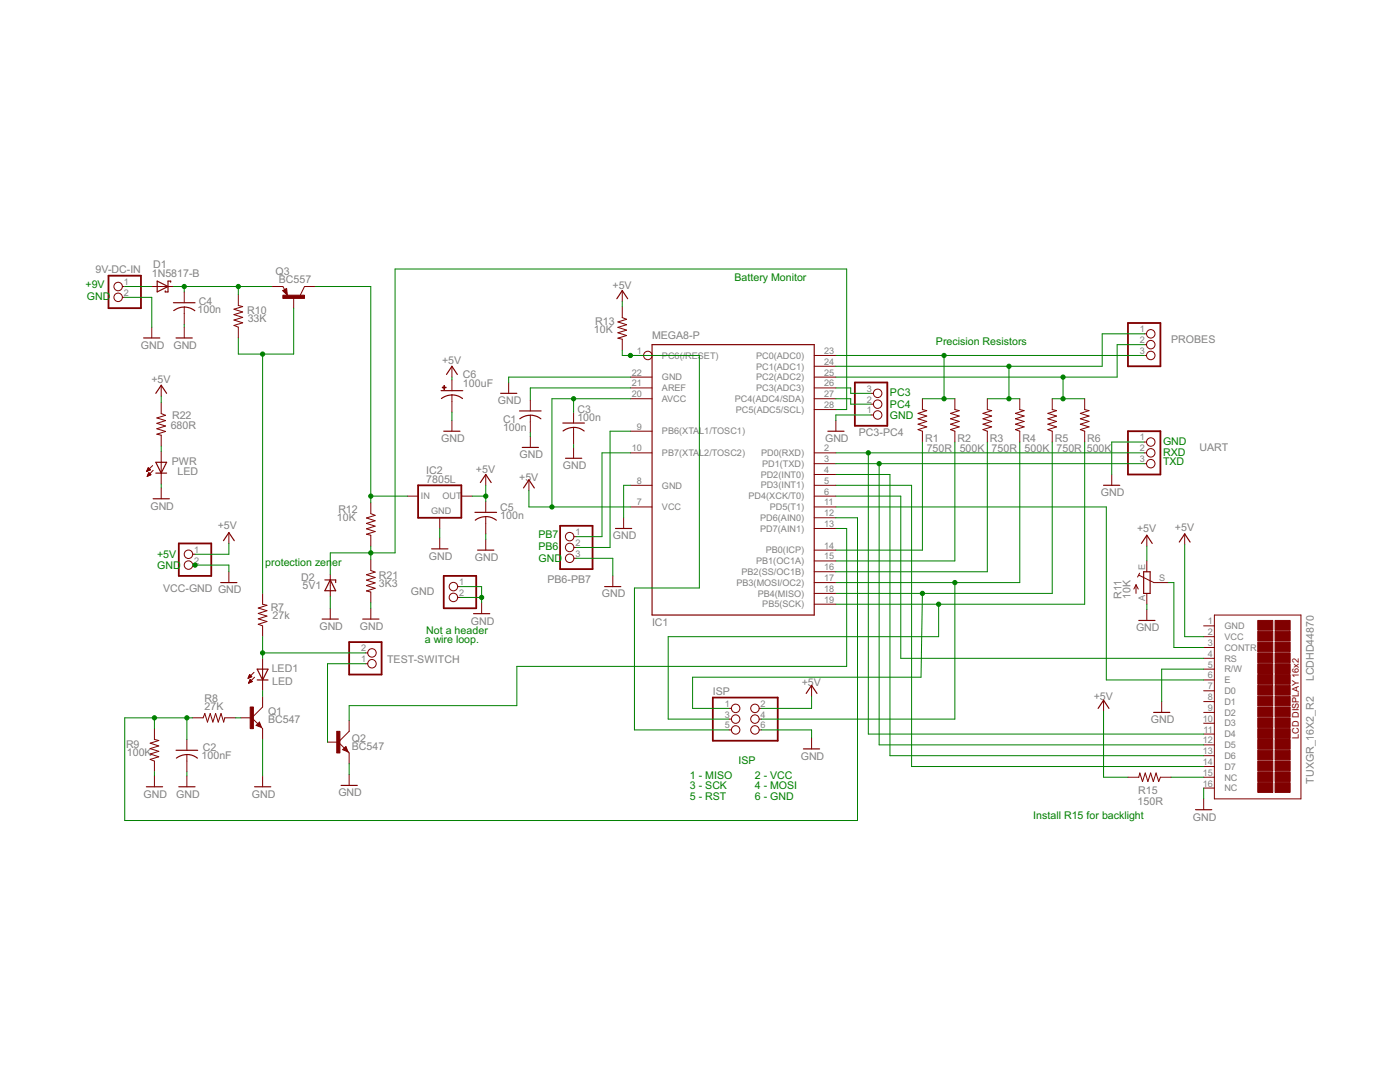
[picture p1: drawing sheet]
<svg xmlns="http://www.w3.org/2000/svg" width="279mm" height="216mm" viewBox="0 0 279 216" stroke-linecap="round" stroke-linejoin="round" font-family="sans-serif">
<g fill="#800000" stroke="#800000" stroke-width=".23">
<path d="M130.1 68.8h32.4z"/>
<path d="M162.5 68.8v53.9z"/>
<path d="M130.1 122.7h32.4z"/>
<path d="M130.1 68.8v53.9z"/>
<path d="M51.8 144.3l.2 .6z"/>
<path d="M51.3 144.7l.5-.4z"/>
<path d="M51.3 144.7l.7 .2z"/>
<path d="M51.5 144.7l.3-.2z"/>
<path d="M69 149.2l.3 .6z"/>
<path d="M69 149.2l-.4 .4z"/>
<path d="M68.6 149.6l.7 .2z"/>
<path d="M68.8 149.6l.2-.2z"/>
<path d="M56.6 58l.5-.3z"/>
<path d="M56.6 58l.6 .7z"/>
<path d="M57.1 57.8l.1 .9z"/>
<path d="M56.8 58l.3-.2z"/>
<path d="M56.8 58l.2 .4z"/>
<path d="M57 58v.4z"/>
<path d="M122.8 105.5h3.3z"/>
<path d="M124.2 58l1.1 1.6z"/>
<path d="M124.2 58l-1.1 1.6z"/>
<path d="M53.5 133.5l-1.1 2.2z"/>
<path d="M51.3 133.5l1.1 2.2z"/>
<path d="M52.4 135.7h1.1z"/>
<path d="M51.3 135.7h1.1z"/>
<path d="M52.4 133.5h1.1z"/>
<path d="M51.3 133.5h1.1z"/>
<path d="M103.7 82h4.3z"/>
<path d="M35.1 149.7h4.4z"/>
<path d="M112.3 84.4h4.3z"/>
<path d="M236.4 106.5l1.1 1.7z"/>
<path d="M236.4 106.5l-1 1.7z"/>
<path d="M227.3 123.8h3.2z"/>
<path d="M238.6 161.6h3.2z"/>
<path d="M28.7 67.4h3.2z"/>
<path d="M31.4 58.3l2.1-1.1z"/>
<path d="M31.4 56.1l2.1 1.1z"/>
<path d="M33.5 56.1h.6z"/>
<path d="M33.5 56.1v1.1z"/>
<path d="M31.4 56.1v2.2z"/>
<path d="M33.5 57.2v1.1z"/>
<path d="M34.1 56.1v.2z"/>
<path d="M33 58.3h.5z"/>
<path d="M33 58v.3z"/>
<path d="M86.1 109.5h3.3z"/>
<path d="M29.2 157h3.2z"/>
<path d="M35.7 157h3.2z"/>
<path d="M50.8 157h3.2z"/>
<path d="M68.1 156.7h3.2z"/>
<path d="M99.9 78.5h3.2z"/>
<path d="M112.9 91.4h3.2z"/>
<path d="M220.2 139.7l1.1 1.7z"/>
<path d="M220.2 139.7l-1 1.7z"/>
<path d="M230.2 142.2h3.3z"/>
<path d="M105.6 95.8l1 1.6z"/>
<path d="M105.6 95.8l-1.1 1.6z"/>
<path d="M96.9 94.7l1.1 1.6z"/>
<path d="M96.9 94.7l-1 1.6z"/>
<path d="M34.6 60.4h4.3z"/>
<path d="M35.1 67.4h3.3z"/>
<path d="M94.8 102.2h4.3z"/>
<path d="M95.3 109.8h3.3z"/>
<path d="M88 78h4.4z"/>
<path d="M88.6 86h3.2z"/>
<path d="M90.2 73.1l1.1 1.6z"/>
<path d="M90.2 73.1l-1.1 1.6z"/>
<path d="M228.9 106.8l1.1 1.6z"/>
<path d="M228.9 106.8l-1.1 1.6z"/>
<path d="M72.4 123.5h3.2z"/>
<path d="M65.9 115.7l1.1 2.2z"/>
<path d="M65.9 115.7l-1.1 2.2z"/>
<path d="M64.8 115.7h1.1z"/>
<path d="M64.8 117.9h2.2z"/>
<path d="M65.9 115.7h1.1z"/>
<path d="M67 115.7v.5z"/>
<path d="M104.2 89.3h3.3z"/>
<path d="M64.3 123.5h3.2z"/>
<path d="M94.5 122.4h3.2z"/>
<path d="M220.2 96.8h3.3z"/>
<path d="M160.3 149.4h3.3z"/>
<path d="M162 136.8l1 1.6z"/>
<path d="M162 136.8l-1.1 1.6z"/>
<path d="M165.2 86h3.2z"/>
<path d="M120.7 117.1h3.2z"/>
<path d="M45.7 106.3l1.1 1.6z"/>
<path d="M45.7 106.3l-1.1 1.6z"/>
<path d="M44 116.2h3.3z"/>
<path d="M32.2 76.9l1.1 1.6z"/>
<path d="M32.2 76.9l-1.1 1.6z"/>
<path d="M33.3 92.2l-1.1 2.2z"/>
<path d="M31.1 92.2l1.1 2.2z"/>
<path d="M32.2 94.4h1.1z"/>
<path d="M31.1 94.4h1.1z"/>
<path d="M32.2 92.2h1.1z"/>
<path d="M31.1 92.2h1.1z"/>
<path d="M30.6 99.5h3.2z"/>
<path d="M228.2 114.1v4.3z"/>
<path d="M229.5 114.1v4.3z"/>
<path d="M228.2 114.1h1.3z"/>
<path d="M228.2 118.4h1.3z"/>
</g>
<g fill="#800000" stroke="#800000" stroke-width=".2">
<path d="M162.5 120.6h4.3z"/>
<path d="M125.8 90.4h4.3z"/>
<path d="M125.8 86h4.3z"/>
<path d="M125.8 96.8h4.3z"/>
<path d="M125.8 101.2h4.3z"/>
<path d="M125.8 75.2h4.3z"/>
<path d="M125.8 77.4h4.3z"/>
<path d="M125.8 79.6h4.3z"/>
<path d="M162.5 118.4h4.3z"/>
<path d="M162.5 116.2h4.3z"/>
<path d="M162.5 114.1h4.3z"/>
<path d="M162.5 111.9h4.3z"/>
<path d="M162.5 109.8h4.3z"/>
<path d="M162.5 105.5h4.3z"/>
<path d="M162.5 103.3h4.3z"/>
<path d="M162.5 101.2h4.3z"/>
<path d="M162.5 99h4.3z"/>
<path d="M162.5 96.8h4.3z"/>
<path d="M162.5 94.7h4.3z"/>
<path d="M162.5 92.5h4.3z"/>
<path d="M162.5 90.4h4.3z"/>
<path d="M162.5 81.7h4.3z"/>
<path d="M162.5 79.6h4.3z"/>
<path d="M162.5 77.4h4.3z"/>
<path d="M162.5 75.2h4.3z"/>
<path d="M162.5 73.1h4.3z"/>
<path d="M162.5 70.9h4.3z"/>
<path d="M125.8 70.9h2.6z"/>
<path d="M81.3 99h2.1z"/>
<path d="M87.8 103.3v2.2z"/>
<path d="M92.1 99h2.1z"/>
<path d="M48.1 143.2h2.1z"/>
<path d="M52.4 145.4v2.2z"/>
<path d="M52.4 138.9v2.2z"/>
<path d="M52.4 141.1l-2.2 2.1z"/>
<path d="M50.2 143.2l1.8 1.7z"/>
<path d="M52 144.9l.2 .3z"/>
<path d="M51.8 144.1l.4 1.1z"/>
<path d="M52.2 145.2l.2 .2z"/>
<path d="M51.1 144.7l1.1 .5z"/>
<path d="M51.8 144.1l-.7 .6z"/>
<path d="M65.4 148.1h2.1z"/>
<path d="M69.7 150.2v2.2z"/>
<path d="M69.7 143.8v2.1z"/>
<path d="M69.7 145.9l-2.2 2.2z"/>
<path d="M67.5 148.1l1.8 1.7z"/>
<path d="M69.3 149.8l.2 .2z"/>
<path d="M69 148.9l.5 1.1z"/>
<path d="M69.5 150l.2 .2z"/>
<path d="M68.4 149.6l1.1 .4z"/>
<path d="M68.4 149.6l.6-.7z"/>
<path d="M58.6 59.3v2.2z"/>
<path d="M54.3 57.2h2.2z"/>
<path d="M60.8 57.2h2.1z"/>
<path d="M56.4 58l.8-.4z"/>
<path d="M56.4 58l1 .9z"/>
<path d="M57.2 57.6l.2 1.3z"/>
<path d="M56.5 57.2l.3 .6z"/>
<path d="M60.8 57.2l-.9 1.7z"/>
<path d="M124.5 103.3v2.2z"/>
<path d="M184.1 79.6v2.1z"/>
<path d="M184.1 86v2.2z"/>
<path d="M183.2 85.7l.9 .3z"/>
<path d="M183.2 85.7l1.8-.5z"/>
<path d="M183.2 84.6l1.8 .6z"/>
<path d="M183.2 84.6l1.8-.5z"/>
<path d="M183.2 83.6l1.8 .5z"/>
<path d="M183.2 83.6l1.8-.6z"/>
<path d="M183.2 82.5l1.8 .5z"/>
<path d="M183.2 82.5l1.8-.6z"/>
<path d="M184.1 81.7l.9 .2z"/>
<path d="M190.6 79.6v2.1z"/>
<path d="M190.6 86v2.2z"/>
<path d="M189.7 85.7l.9 .3z"/>
<path d="M189.7 85.7l1.7-.5z"/>
<path d="M189.7 84.6l1.7 .6z"/>
<path d="M189.7 84.6l1.7-.5z"/>
<path d="M189.7 83.6l1.7 .5z"/>
<path d="M189.7 83.6l1.7-.6z"/>
<path d="M189.7 82.5l1.7 .5z"/>
<path d="M189.7 82.5l1.7-.6z"/>
<path d="M190.6 81.7l.8 .2z"/>
<path d="M197 79.6v2.1z"/>
<path d="M197 86v2.2z"/>
<path d="M196.2 85.7l.8 .3z"/>
<path d="M196.2 85.7l1.7-.5z"/>
<path d="M196.2 84.6l1.7 .6z"/>
<path d="M196.2 84.6l1.7-.5z"/>
<path d="M196.2 83.6l1.7 .5z"/>
<path d="M196.2 83.6l1.7-.6z"/>
<path d="M196.2 82.5l1.7 .5z"/>
<path d="M196.2 82.5l1.7-.6z"/>
<path d="M197 81.7l.9 .2z"/>
<path d="M203.5 79.6v2.1z"/>
<path d="M203.5 86v2.2z"/>
<path d="M202.6 85.7l.9 .3z"/>
<path d="M202.6 85.7l1.8-.5z"/>
<path d="M202.6 84.6l1.8 .6z"/>
<path d="M202.6 84.6l1.8-.5z"/>
<path d="M202.6 83.6l1.8 .5z"/>
<path d="M202.6 83.6l1.8-.6z"/>
<path d="M202.6 82.5l1.8 .5z"/>
<path d="M202.6 82.5l1.8-.6z"/>
<path d="M203.5 81.7l.9 .2z"/>
<path d="M210 79.6v2.1z"/>
<path d="M210 86v2.2z"/>
<path d="M209.1 85.7l.9 .3z"/>
<path d="M209.1 85.7l1.8-.5z"/>
<path d="M209.1 84.6l1.8 .6z"/>
<path d="M209.1 84.6l1.8-.5z"/>
<path d="M209.1 83.6l1.8 .5z"/>
<path d="M209.1 83.6l1.8-.6z"/>
<path d="M209.1 82.5l1.8 .5z"/>
<path d="M209.1 82.5l1.8-.6z"/>
<path d="M210 81.7l.9 .2z"/>
<path d="M216.5 79.6v2.1z"/>
<path d="M216.5 86v2.2z"/>
<path d="M215.6 85.7l.9 .3z"/>
<path d="M215.6 85.7l1.7-.5z"/>
<path d="M215.6 84.6l1.7 .6z"/>
<path d="M215.6 84.6l1.7-.5z"/>
<path d="M215.6 83.6l1.7 .5z"/>
<path d="M215.6 83.6l1.7-.6z"/>
<path d="M215.6 82.5l1.7 .5z"/>
<path d="M215.6 82.5l1.7-.6z"/>
<path d="M216.5 81.7l.8 .2z"/>
<path d="M52.4 118.4v2.2z"/>
<path d="M52.4 124.9v2.1z"/>
<path d="M51.5 124.6l.9 .3z"/>
<path d="M51.5 124.6l1.8-.6z"/>
<path d="M51.5 123.5l1.8 .5z"/>
<path d="M51.5 123.5l1.8-.6z"/>
<path d="M51.5 122.4l1.8 .5z"/>
<path d="M51.5 122.4l1.8-.5z"/>
<path d="M51.5 121.3l1.8 .6z"/>
<path d="M51.5 121.3l1.8-.5z"/>
<path d="M52.4 120.6l.9 .2z"/>
<path d="M44.9 143.2h2.1z"/>
<path d="M38.4 143.2h2.1z"/>
<path d="M40.9 142.4l-.4 .8z"/>
<path d="M40.9 142.4l.5 1.7z"/>
<path d="M42 142.4l-.6 1.7z"/>
<path d="M42 142.4l.5 1.7z"/>
<path d="M43 142.4l-.5 1.7z"/>
<path d="M43 142.4l.6 1.7z"/>
<path d="M44.1 142.4l-.5 1.7z"/>
<path d="M44.1 142.4l.5 1.7z"/>
<path d="M44.9 143.2l-.3 .9z"/>
<path d="M30.8 145.4v2.2z"/>
<path d="M30.8 151.9v2.1z"/>
<path d="M30 151.5l.8 .4z"/>
<path d="M30 151.5l1.7-.5z"/>
<path d="M30 150.5l1.7 .5z"/>
<path d="M30 150.5l1.7-.6z"/>
<path d="M30 149.4l1.7 .5z"/>
<path d="M30 149.4l1.7-.6z"/>
<path d="M30 148.3l1.7 .5z"/>
<path d="M30 148.3l1.7-.5z"/>
<path d="M30.8 147.6l.9 .2z"/>
<path d="M47.6 58.8v2.2z"/>
<path d="M47.6 65.3v2.1z"/>
<path d="M46.7 64.9l.9 .4z"/>
<path d="M46.7 64.9l1.7-.5z"/>
<path d="M46.7 63.9l1.7 .5z"/>
<path d="M46.7 63.9l1.7-.6z"/>
<path d="M46.7 62.8l1.7 .5z"/>
<path d="M46.7 62.8l1.7-.5z"/>
<path d="M46.7 61.7l1.7 .6z"/>
<path d="M46.7 61.7l1.7-.5z"/>
<path d="M47.6 61l.8 .2z"/>
<path d="M124.2 67.7v2.1z"/>
<path d="M124.2 61.2v2.2z"/>
<path d="M124.2 63.4l.9 .3z"/>
<path d="M123.3 64.2l1.8-.5z"/>
<path d="M123.3 64.2l1.8 .6z"/>
<path d="M123.3 65.3l1.8-.5z"/>
<path d="M123.3 65.3l1.8 .6z"/>
<path d="M123.3 66.4l1.8-.5z"/>
<path d="M123.3 66.4l1.8 .6z"/>
<path d="M123.3 67.5l1.8-.5z"/>
<path d="M123.3 67.5l.9 .2z"/>
<path d="M124.2 58v2.1z"/>
<path d="M52.4 135.7v2.1z"/>
<path d="M52.4 131.4v2.1z"/>
<path d="M52.4 133.5v2.2z"/>
<path d="M50.7 134.2l-1.2 1.2z"/>
<path d="M49.6 136.3l1.2-1.2z"/>
<path d="M49.8 134.6l-.3 .8z"/>
<path d="M49.8 134.6l.4 .4z"/>
<path d="M49.5 135.4l.7-.4z"/>
<path d="M49.5 135.3h.2z"/>
<path d="M49.6 135.2h.3z"/>
<path d="M49.6 135.1h.6z"/>
<path d="M49.7 135h.5z"/>
<path d="M49.7 134.9h.4z"/>
<path d="M49.7 134.8h.3z"/>
<path d="M49.8 134.7h.1z"/>
<path d="M49.9 135.6l-.3 .7z"/>
<path d="M49.9 135.6l.5 .4z"/>
<path d="M49.6 136.3l.8-.3z"/>
<path d="M49.6 136.2h.2z"/>
<path d="M49.7 136.1h.3z"/>
<path d="M49.7 136h.5z"/>
<path d="M49.8 136h.5z"/>
<path d="M49.8 135.8h.4z"/>
<path d="M49.8 135.8h.3z"/>
<path d="M49.9 135.7h.1z"/>
<path d="M105.8 82.9v1.3z"/>
<path d="M105.8 79.8v2.2z"/>
<path d="M105.8 84.2v2.1z"/>
<path d="M37.3 150.6v1.3z"/>
<path d="M37.3 147.6v2.1z"/>
<path d="M37.3 151.9v2.1z"/>
<path d="M114.5 85.3v1.3z"/>
<path d="M114.5 82.3v2.1z"/>
<path d="M114.5 86.6v2.1z"/>
<path d="M242.4 122.7v36.7z"/>
<path d="M242.4 159.4h17.2z"/>
<path d="M259.6 122.7v36.7z"/>
<path d="M242.4 122.7h17.2z"/>
<path d="M240.2 124.9h2.2z"/>
<path d="M240.2 127h2.2z"/>
<path d="M240.2 129.2h2.2z"/>
<path d="M240.2 131.4h2.2z"/>
<path d="M240.2 133.5h2.2z"/>
<path d="M240.2 135.7h2.2z"/>
<path d="M240.2 137.8h2.2z"/>
<path d="M240.2 140h2.2z"/>
<path d="M240.2 142.2h2.2z"/>
<path d="M240.2 144.3h2.2z"/>
<path d="M240.2 146.5h2.2z"/>
<path d="M240.2 148.6h2.2z"/>
<path d="M240.2 150.8h2.2z"/>
<path d="M240.2 153h2.2z"/>
<path d="M240.2 155.1h2.2z"/>
<path d="M240.2 157.2h2.2z"/>
<path d="M236.4 106.5v2.2z"/>
<path d="M228.9 121.6v2.2z"/>
<path d="M228.3 66.6h.5z"/>
<path d="M228.3 68.8h.5z"/>
<path d="M228.3 70.9h.5z"/>
<path d="M240.2 159.4v2.2z"/>
<path d="M24.4 57.2h.5z"/>
<path d="M24.4 59.3h.5z"/>
<path d="M30.3 65.3v2.1z"/>
<path d="M30.3 57.2h2.1z"/>
<path d="M32.4 57.2h2.2z"/>
<path d="M87.8 107.4v2.1z"/>
<path d="M30.8 154.8v2.2z"/>
<path d="M37.3 154.8v2.2z"/>
<path d="M52.4 154.8v2.2z"/>
<path d="M69.7 154.6v2.1z"/>
<path d="M101.5 76.3v2.2z"/>
<path d="M114.5 89.3v2.1z"/>
<path d="M225.1 155.1h2.2z"/>
<path d="M231.6 155.1h2.1z"/>
<path d="M231.6 155.1l-.4 .9z"/>
<path d="M230.7 154.2l.5 1.8z"/>
<path d="M230.7 154.2l-.5 1.8z"/>
<path d="M229.6 154.2l.6 1.8z"/>
<path d="M229.6 154.2l-.5 1.8z"/>
<path d="M228.6 154.2l.5 1.8z"/>
<path d="M228.6 154.2l-.6 1.8z"/>
<path d="M227.5 154.2l.5 1.8z"/>
<path d="M227.5 154.2l-.2 .9z"/>
<path d="M220.2 139.7v2.2z"/>
<path d="M231.8 140v2.2z"/>
<path d="M105.6 95.8v2.1z"/>
<path d="M96.9 94.7v2.1z"/>
<path d="M36.8 61.3v1.3z"/>
<path d="M36.8 58.3v2.1z"/>
<path d="M36.8 62.6v2.1z"/>
<path d="M36.8 65.3v2.1z"/>
<path d="M96.9 103.1v1.3z"/>
<path d="M96.9 100.1v2.1z"/>
<path d="M96.9 104.4v2.1z"/>
<path d="M96.9 107.6v2.2z"/>
<path d="M90.2 78.8v1.3z"/>
<path d="M90.2 75.8v2.2z"/>
<path d="M90.2 80.1v2.2z"/>
<path d="M90.2 83.9v2.1z"/>
<path d="M90.2 73.1v2.1z"/>
<path d="M74 106.8v2.2z"/>
<path d="M74 100.3v2.2z"/>
<path d="M74 102.5l.9 .3z"/>
<path d="M73.1 103.4l1.8-.6z"/>
<path d="M73.1 103.4l1.8 .5z"/>
<path d="M73.1 104.4l1.8-.5z"/>
<path d="M73.1 104.4l1.8 .6z"/>
<path d="M73.1 105.5l1.8-.5z"/>
<path d="M73.1 105.5l1.8 .6z"/>
<path d="M73.1 106.6l1.8-.5z"/>
<path d="M73.1 106.6l.9 .2z"/>
<path d="M228.9 106.8v2.2z"/>
<path d="M72.9 132.4h.5z"/>
<path d="M72.9 130.3h.5z"/>
<path d="M74 118.1v2.2z"/>
<path d="M74 111.7v2.1z"/>
<path d="M74 113.8l.9 .4z"/>
<path d="M73.1 114.7l1.8-.5z"/>
<path d="M73.1 114.7l1.8 .5z"/>
<path d="M73.1 115.8l1.8-.6z"/>
<path d="M73.1 115.8l1.8 .5z"/>
<path d="M73.1 116.8l1.8-.5z"/>
<path d="M73.1 116.8l1.8 .6z"/>
<path d="M73.1 117.9l1.8-.5z"/>
<path d="M73.1 117.9l.9 .2z"/>
<path d="M74 121.4v2.1z"/>
<path d="M65.9 116.8v2.2z"/>
<path d="M65.9 114.6v2.2z"/>
<path d="M105.8 87.1v2.2z"/>
<path d="M65.9 121.4v2.1z"/>
<path d="M91.3 117.1h.5z"/>
<path d="M91.3 119.2h.5z"/>
<path d="M96.1 120.3v2.1z"/>
<path d="M228.3 88.2h.5z"/>
<path d="M228.3 90.4h.5z"/>
<path d="M228.3 92.5h.5z"/>
<path d="M221.9 94.7v2.1z"/>
<path d="M145.5 141.4h.5z"/>
<path d="M151.5 141.4h.5z"/>
<path d="M145.5 143.5h.5z"/>
<path d="M151.5 143.5h.5z"/>
<path d="M145.5 145.6h.5z"/>
<path d="M151.5 145.6h.5z"/>
<path d="M162 147.3v2.1z"/>
<path d="M162 136.8v2.1z"/>
<path d="M114.5 107.1h.5z"/>
<path d="M114.5 109.2h.5z"/>
<path d="M114.5 111.4h.5z"/>
<path d="M173.8 82.8h.5z"/>
<path d="M173.8 80.6h.5z"/>
<path d="M173.8 78.5h.5z"/>
<path d="M166.8 83.9v2.1z"/>
<path d="M122.3 114.9v2.2z"/>
<path d="M38.4 110.6h.5z"/>
<path d="M38.4 112.8h.5z"/>
<path d="M45.7 106.3v2.1z"/>
<path d="M45.7 114.1v2.1z"/>
<path d="M32.2 86.8v2.2z"/>
<path d="M32.2 80.4v2.1z"/>
<path d="M32.2 82.5l.8 .4z"/>
<path d="M31.3 83.4l1.7-.5z"/>
<path d="M31.3 83.4l1.7 .5z"/>
<path d="M31.3 84.5l1.7-.6z"/>
<path d="M31.3 84.5l1.7 .5z"/>
<path d="M31.3 85.6l1.7-.6z"/>
<path d="M31.3 85.6l1.7 .5z"/>
<path d="M31.3 86.6l1.7-.5z"/>
<path d="M31.3 86.6l.9 .2z"/>
<path d="M32.2 76.9v2.1z"/>
<path d="M32.2 94.4v2.2z"/>
<path d="M32.2 90.1v2.1z"/>
<path d="M32.2 92.2v2.2z"/>
<path d="M29.3 94.1l1.2-1.2z"/>
<path d="M30.6 93.9l-1.2 1.2z"/>
<path d="M29.6 93.3l-.3 .8z"/>
<path d="M29.6 93.3l.4 .4z"/>
<path d="M29.3 94.1l.7-.4z"/>
<path d="M29.3 94h.2z"/>
<path d="M29.3 93.9h.4z"/>
<path d="M29.4 93.8h.5z"/>
<path d="M29.4 93.7h.6z"/>
<path d="M29.5 93.6h.4z"/>
<path d="M29.5 93.5h.3z"/>
<path d="M29.5 93.4h.2z"/>
<path d="M29.7 94.3l-.3 .8z"/>
<path d="M29.7 94.3l.4 .4z"/>
<path d="M29.4 95.1l.7-.4z"/>
<path d="M29.4 95h.1z"/>
<path d="M29.4 94.9h.4z"/>
<path d="M29.5 94.8h.5z"/>
<path d="M29.5 94.7h.6z"/>
<path d="M29.6 94.6h.4z"/>
<path d="M29.6 94.5h.3z"/>
<path d="M29.7 94.4h.1z"/>
<path d="M32.2 97.4v2.1z"/>
<path d="M228.9 118.4v2.2z"/>
<path d="M228.9 111.9v2.2z"/>
<path d="M231 116.2h2.2z"/>
<path d="M230.3 116.2h.7z"/>
<path d="M227.3 114.8l3 1.4z"/>
<path d="M226.7 116.7v1.7z"/>
<path d="M226.7 116.7l-.4 .8z"/>
<path d="M226.7 116.7l.5 .8z"/>
<path d="M227.4 114.4l-.4 .7z"/>
</g>
<g fill="none" stroke="#800000" stroke-width=".2">
<circle cx="23.6" cy="57.2" r=".85"/>
<circle cx="23.6" cy="59.3" r=".85"/>
<circle cx="129.3" cy="70.9" r=".85"/>
<circle cx="175.2" cy="78.5" r=".85"/>
<circle cx="229.7" cy="66.6" r=".85"/>
<circle cx="229.7" cy="70.9" r=".85"/>
<circle cx="229.7" cy="68.8" r=".85"/>
<circle cx="175.2" cy="80.6" r=".85"/>
<circle cx="175.2" cy="82.8" r=".85"/>
<circle cx="229.7" cy="88.2" r=".85"/>
<circle cx="229.7" cy="92.5" r=".85"/>
<circle cx="229.7" cy="90.4" r=".85"/>
<circle cx="37.6" cy="112.8" r=".85"/>
<circle cx="37.6" cy="110.6" r=".85"/>
<circle cx="90.5" cy="119.2" r=".85"/>
<circle cx="90.5" cy="117.1" r=".85"/>
<circle cx="113.7" cy="109.2" r=".85"/>
<circle cx="113.7" cy="111.4" r=".85"/>
<circle cx="113.7" cy="107.1" r=".85"/>
<circle cx="74.2" cy="132.4" r=".85"/>
<circle cx="74.2" cy="130.3" r=".85"/>
<circle cx="146.8" cy="145.6" r=".85"/>
<circle cx="146.8" cy="143.5" r=".85"/>
<circle cx="146.8" cy="141.4" r=".85"/>
<circle cx="150.7" cy="145.6" r=".85"/>
<circle cx="150.7" cy="143.5" r=".85"/>
<circle cx="150.7" cy="141.4" r=".85"/>
</g>
<g fill="#800000" stroke="#800000" stroke-width=".36">
<path d="M83.4 103.3h8.7z"/>
<path d="M92.1 96.8v6.5z"/>
<path d="M83.4 96.8h8.7z"/>
<path d="M83.4 96.8v6.5z"/>
<path d="M225.1 73.1h6.5z"/>
<path d="M231.6 64.5v8.6z"/>
<path d="M225.1 64.5h6.5z"/>
<path d="M225.1 64.5v8.6z"/>
<path d="M21.7 61.5h6.4z"/>
<path d="M21.7 55v6.5z"/>
<path d="M21.7 55h6.4z"/>
<path d="M28.1 55v6.5z"/>
<path d="M69.7 128.1h6.5z"/>
<path d="M76.2 128.1v6.5z"/>
<path d="M69.7 134.6h6.5z"/>
<path d="M69.7 128.1v6.5z"/>
<path d="M88.6 121.4h6.4z"/>
<path d="M88.6 114.9v6.5z"/>
<path d="M88.6 114.9h6.4z"/>
<path d="M95 114.9v6.5z"/>
<path d="M225.1 94.7h6.5z"/>
<path d="M231.6 86v8.7z"/>
<path d="M225.1 86h6.5z"/>
<path d="M225.1 86v8.7z"/>
<path d="M142.3 147.8h12.9z"/>
<path d="M155.2 139.2v8.6z"/>
<path d="M142.3 139.2h12.9z"/>
<path d="M142.3 139.2v8.6z"/>
<path d="M111.8 113.6h6.5z"/>
<path d="M111.8 104.9v8.7z"/>
<path d="M111.8 104.9h6.5z"/>
<path d="M118.3 104.9v8.7z"/>
<path d="M170.6 76.3h6.5z"/>
<path d="M177.1 76.3v8.7z"/>
<path d="M170.6 85h6.5z"/>
<path d="M170.6 76.3v8.7z"/>
<path d="M35.7 114.9h6.5z"/>
<path d="M35.7 108.4v6.5z"/>
<path d="M35.7 108.4h6.5z"/>
<path d="M42.2 108.4v6.5z"/>
</g>
<g fill="#800000" stroke="#800000" stroke-width=".2">
<path d="M49.9 141.1h.7v4.3h-.7z"/>
<path d="M67.2 145.9h.6v4.3h-.6z"/>
<path d="M56.5 58.9h4.3v.6h-4.3z"/>
<path d="M254.5 123.8h3v2h-3z"/>
<path d="M251 123.8h3v2h-3z"/>
<path d="M254.5 126h3v1.9h-3z"/>
<path d="M251 126h3v1.9h-3z"/>
<path d="M254.5 128.1h3v2h-3z"/>
<path d="M251 128.1h3v2h-3z"/>
<path d="M254.5 130.3h3v1.9h-3z"/>
<path d="M251 130.3h3v1.9h-3z"/>
<path d="M254.5 132.4h3v2h-3z"/>
<path d="M251 132.4h3v2h-3z"/>
<path d="M254.5 134.6h3v1.9h-3z"/>
<path d="M251 134.6h3v1.9h-3z"/>
<path d="M254.5 136.8h3v1.9h-3z"/>
<path d="M251 136.8h3v1.9h-3z"/>
<path d="M254.5 138.9h3v2h-3z"/>
<path d="M251 138.9h3v2h-3z"/>
<path d="M254.5 141.1h3v1.9h-3z"/>
<path d="M251 141.1h3v1.9h-3z"/>
<path d="M254.5 143.2h3v2h-3z"/>
<path d="M251 143.2h3v2h-3z"/>
<path d="M254.5 145.4h3v1.9h-3z"/>
<path d="M251 145.4h3v1.9h-3z"/>
<path d="M254.5 147.6h3v1.9h-3z"/>
<path d="M251 147.6h3v1.9h-3z"/>
<path d="M254.5 149.7h3v1.9h-3z"/>
<path d="M251 149.7h3v1.9h-3z"/>
<path d="M254.5 151.8h3v2h-3z"/>
<path d="M251 151.8h3v2h-3z"/>
<path d="M254.5 154h3v2h-3z"/>
<path d="M251 154h3v2h-3z"/>
<path d="M254.5 156.2h3v1.9h-3z"/>
<path d="M251 156.2h3v1.9h-3z"/>
<path d="M88.3 77.3h.7v.1h-.7z"/>
<path d="M88.6 76.9h.1v.8h-.1z"/>
</g>
<path d="M34.7 62a3.4 3.4 0 0 1 4.2 0M88.1 79.5a3.4 3.4 0 0 1 4.2 0M105.8 82.8l1.4 .3 .7 .5M105.8 82.9l-.9 .1-1.2 .6M112.4 86a3.4 3.4 0 0 1 4.2 0M94.8 103.8a3.4 3.4 0 0 1 4.3 0M35.2 151.3a3.4 3.4 0 0 1 4.2 0" fill="none" stroke="#800000" stroke-width=".23"/>
<g fill="#008000" stroke="#008000" stroke-width=".2">
<path d="M240.2 157.2v2.2z"/>
<path d="M30.3 59.3v6z"/>
<path d="M24.9 59.3h5.4z"/>
<path d="M69.7 152.4v2.2z"/>
<path d="M52.4 147.6v7.2z"/>
<path d="M114.5 88.7v.6z"/>
<path d="M231.8 133.5h8.4z"/>
<path d="M231.8 133.5v6.5z"/>
<path d="M36.8 64.7v.6z"/>
<path d="M87.8 105.5v1.9z"/>
<path d="M37.3 154v.8z"/>
<path d="M30.8 154v.8z"/>
<path d="M96.9 106.5v1.1z"/>
<path d="M90.2 82.3v1.6z"/>
<path d="M228.9 120.6v1z"/>
<path d="M101.5 75.2h24.3z"/>
<path d="M101.5 75.2v1.1z"/>
<path d="M105.8 86.3v.8z"/>
<path d="M124.5 96.8h1.3z"/>
<path d="M124.5 96.8v6.5z"/>
<path d="M74 120.3v1.1z"/>
<path d="M65.9 119v2.4z"/>
<path d="M91.8 117.1h4.3z"/>
<path d="M96.1 117.1v2.1z"/>
<path d="M96.1 119.2v1.1z"/>
<path d="M91.8 119.2h4.3z"/>
<path d="M221.9 88.2h6.4z"/>
<path d="M221.9 88.2v6.5z"/>
<path d="M152 145.6h10z"/>
<path d="M162 145.6v1.7z"/>
<path d="M166.8 82.8v1.1z"/>
<path d="M166.8 82.8h7z"/>
<path d="M115 111.4h7.3z"/>
<path d="M122.3 111.4v3.5z"/>
<path d="M38.7 112.8h.2z"/>
<path d="M38.9 112.8h6.8z"/>
<path d="M45.7 112.8v1.3z"/>
<path d="M32.2 96.6v.8z"/>
<path d="M184.1 79.6h4.3z"/>
<path d="M188.4 79.6h2.2z"/>
<path d="M166.8 70.9h21.6z"/>
<path d="M188.4 70.9v8.7z"/>
<path d="M188.4 70.9h39.9z"/>
<path d="M166.8 109.8h17.3z"/>
<path d="M184.1 88.2v21.6z"/>
<path d="M166.8 111.9h23.8z"/>
<path d="M190.6 88.2v23.7z"/>
<path d="M166.8 114.1h30.2z"/>
<path d="M197 88.2v25.9z"/>
<path d="M166.8 118.4h17.3z"/>
<path d="M184.1 118.4h25.9z"/>
<path d="M210 88.2v30.2z"/>
<path d="M184.1 118.4l-.3 16.7z"/>
<path d="M138.2 141.4h7.3z"/>
<path d="M138.2 135.1v6.3z"/>
<path d="M138.2 135.1h45.6z"/>
<path d="M216.5 88.2v32.4z"/>
<path d="M166.8 120.6h20.5z"/>
<path d="M187.3 120.6h29.2z"/>
<path d="M187.3 120.6v6.4z"/>
<path d="M133.3 127h54z"/>
<path d="M133.3 143.5h12.2z"/>
<path d="M133.3 127v16.5z"/>
<path d="M201.4 79.6h2.1z"/>
<path d="M197 79.6h4.4z"/>
<path d="M166.8 73.1h34.6z"/>
<path d="M201.4 73.1v6.5z"/>
<path d="M201.4 73.1h18.6z"/>
<path d="M220 66.6v6.5z"/>
<path d="M220 66.6h8.3z"/>
<path d="M52.4 70.7v47.7z"/>
<path d="M47.6 67.4v3.3z"/>
<path d="M47.6 70.7h4.8z"/>
<path d="M52.4 70.7h6.2z"/>
<path d="M58.6 61.5v9.2z"/>
<path d="M47 143.2h1.1z"/>
<path d="M124.2 60.1v1.1z"/>
<path d="M220.2 141.9v13.2z"/>
<path d="M220.2 155.1h4.9z"/>
<path d="M236.4 127h3.8z"/>
<path d="M236.4 108.7v18.3z"/>
<path d="M105.6 97.9v3.3z"/>
<path d="M110.2 101.2h15.6z"/>
<path d="M110.2 79.6v21.6z"/>
<path d="M114.5 79.6h11.3z"/>
<path d="M110.2 79.6h4.3z"/>
<path d="M114.5 79.6v2.7z"/>
<path d="M105.6 101.2h4.6z"/>
<path d="M96.9 96.8v2.2z"/>
<path d="M94.2 99h2.7z"/>
<path d="M96.9 99v1.1z"/>
<path d="M90.2 75.2v.6z"/>
<path d="M228.9 109v2.9z"/>
<path d="M152 141.4h10z"/>
<path d="M162 138.9v2.5z"/>
<path d="M32.2 79v1.4z"/>
<path d="M38.9 110.6h6.8z"/>
<path d="M45.7 108.4v2.2z"/>
<path d="M52.4 127v3.3z"/>
<path d="M52.4 130.3v1.1z"/>
<path d="M52.4 130.3h20.5z"/>
<path d="M52.4 137.8v1.1z"/>
<path d="M65.4 132.4h7.5z"/>
<path d="M65.4 132.4v15.7z"/>
<path d="M166.8 99h13z"/>
<path d="M179.8 99v32.4z"/>
<path d="M179.8 131.4h60.4z"/>
<path d="M166.8 90.4h6.5z"/>
<path d="M173.3 146.5h66.9z"/>
<path d="M173.3 90.4v56.1z"/>
<path d="M173.3 90.4h55z"/>
<path d="M166.8 92.5h8.7z"/>
<path d="M175.5 92.5v56.1z"/>
<path d="M175.5 148.6h64.7z"/>
<path d="M175.5 92.5h52.8z"/>
<path d="M166.8 94.7h10.8z"/>
<path d="M177.6 94.7v56.1z"/>
<path d="M177.6 150.8h62.6z"/>
<path d="M166.8 96.8h15.1z"/>
<path d="M181.9 96.8v56.2z"/>
<path d="M181.9 153h58.3z"/>
<path d="M166.8 101.2h54z"/>
<path d="M220.8 101.2v34.5z"/>
<path d="M220.8 135.7h19.4z"/>
<path d="M233.7 155.1h6.5z"/>
<path d="M47.6 57.2h6.7z"/>
<path d="M47.6 57.2v1.6z"/>
<path d="M34.6 57.2h2.2z"/>
<path d="M36.8 57.2h10.8z"/>
<path d="M47.6 57.2h2.1z"/>
<path d="M36.8 57.2v1.1z"/>
<path d="M233.2 116.2h1.1z"/>
<path d="M234.3 129.2h5.9z"/>
<path d="M234.3 116.2v13z"/>
<path d="M24.9 57.2h5.4z"/>
<path d="M105.8 77.4h20z"/>
<path d="M105.8 77.4v2.4z"/>
<path d="M37.3 143.2h1.1z"/>
<path d="M30.8 143.2h6.5z"/>
<path d="M30.8 143.2v2.2z"/>
<path d="M37.3 143.2v4.4z"/>
<path d="M24.9 143.2h5.9z"/>
<path d="M24.9 143.2v20.5z"/>
<path d="M166.8 103.3h4.3z"/>
<path d="M25.2 163.7h.8z"/>
<path d="M26 163.7h145.1z"/>
<path d="M171.1 103.3v60.4z"/>
<path d="M24.9 163.7h.3z"/>
<path d="M166.8 81.7h2.2z"/>
<path d="M78.8 53.7v56.6z"/>
<path d="M78.8 53.7h90.2z"/>
<path d="M169 53.7v28z"/>
<path d="M74 110.3v1.4z"/>
<path d="M74 109v1.3z"/>
<path d="M74 110.3h4.8z"/>
<path d="M65.9 110.3h8.1z"/>
<path d="M65.9 110.3v4.3z"/>
<path d="M74 99h7.3z"/>
<path d="M74 99v1.3z"/>
<path d="M62.9 57.2h10.8z"/>
<path d="M73.7 57.2h.3z"/>
<path d="M74 57.2v41.8z"/>
<path d="M166.8 116.2h23.8z"/>
<path d="M190.6 116.2h12.9z"/>
<path d="M203.5 88.2v28z"/>
<path d="M190.6 116.2v27.3z"/>
<path d="M152 143.5h38.6z"/>
<path d="M124.2 70.9h1.6z"/>
<path d="M124.2 69.8v1.1z"/>
<path d="M126.6 145.6h18.9z"/>
<path d="M126.6 117.3v28.3z"/>
<path d="M126.6 117.3h13z"/>
<path d="M139.6 70.9v46.4z"/>
<path d="M125.8 70.9h13.8z"/>
<path d="M166.8 77.4h3z"/>
<path d="M169.8 77.4v1.1z"/>
<path d="M169.8 78.5h4z"/>
<path d="M166.8 79.6h3z"/>
<path d="M169.8 79.6v1z"/>
<path d="M169.8 80.6h4z"/>
<path d="M115 109.2h6.8z"/>
<path d="M121.8 86v23.2z"/>
<path d="M121.8 86h4z"/>
<path d="M115 107.1h5.1z"/>
<path d="M120.1 90.4v16.7z"/>
<path d="M120.1 90.4h5.7z"/>
<path d="M210 79.6h2.2z"/>
<path d="M212.2 79.6h4.3z"/>
<path d="M166.8 75.2h45.4z"/>
<path d="M212.2 75.2v4.4z"/>
<path d="M212.2 75.2h10.7z"/>
<path d="M222.9 68.8v6.4z"/>
<path d="M222.9 68.8h5.4z"/>
<path d="M32.2 89v1.1z"/>
<path d="M69.7 140.8v3z"/>
<path d="M166.8 105.5h2.2z"/>
<path d="M169 105.5v27.5z"/>
<path d="M103.1 133h65.9z"/>
<path d="M69.7 140.8h33.4z"/>
<path d="M103.1 133v7.8z"/>
<circle cx="96.1" cy="119.2" r=".42"/>
<circle cx="38.9" cy="112.8" r=".42"/>
<circle cx="188.4" cy="79.6" r=".42"/>
<circle cx="188.4" cy="70.9" r=".42"/>
<circle cx="184.1" cy="118.4" r=".42"/>
<circle cx="187.3" cy="120.6" r=".42"/>
<circle cx="201.4" cy="79.6" r=".42"/>
<circle cx="201.4" cy="73.1" r=".42"/>
<circle cx="52.4" cy="70.7" r=".42"/>
<circle cx="114.5" cy="79.6" r=".42"/>
<circle cx="110.2" cy="101.2" r=".42"/>
<circle cx="96.9" cy="99" r=".42"/>
<circle cx="52.4" cy="130.3" r=".42"/>
<circle cx="173.3" cy="90.4" r=".42"/>
<circle cx="175.5" cy="92.5" r=".42"/>
<circle cx="47.6" cy="57.2" r=".42"/>
<circle cx="36.8" cy="57.2" r=".42"/>
<circle cx="37.3" cy="143.2" r=".42"/>
<circle cx="30.8" cy="143.2" r=".42"/>
<circle cx="74" cy="110.3" r=".42"/>
<circle cx="74" cy="99" r=".42"/>
<circle cx="190.6" cy="116.2" r=".42"/>
<circle cx="125.8" cy="70.9" r=".42"/>
<circle cx="212.2" cy="79.6" r=".42"/>
<circle cx="212.2" cy="75.2" r=".42"/>
</g>
<g font-size="2.4" fill="#808080">
<text x="30.6" y="53.5">D1</text>
<text x="19.1" y="54.5">9V-DC-IN</text>
<text x="30.3" y="55.4">1N5817-B</text>
<text x="55" y="54.9">Q3</text>
<text x="55.6" y="56.5">BC557</text>
<text x="122.2" y="57.6">+5V</text>
<text x="39.4" y="62.5">100n</text>
<text x="39.7" y="60.9">C4</text>
<text x="49.3" y="62.6">R10</text>
<text x="49.4" y="64.2">33K</text>
<text x="118.8" y="64.8">R13</text>
<text x="28.1" y="69.6">GND</text>
<text x="34.6" y="69.6">GND</text>
<text x="118.5" y="66.5">10K</text>
<text x="130.1" y="67.7">MEGA8-P</text>
<text x="233.7" y="68.5">PROBES</text>
<text x="30.2" y="76.5">+5V</text>
<text x="88.2" y="72.7">+5V</text>
<text x="92.4" y="77.2">100uF</text>
<text x="92.4" y="75.5">C6</text>
<text x="34.3" y="83.7">R22</text>
<text x="99.4" y="80.6">GND</text>
<text x="115.2" y="82.5">C3</text>
<text x="34.1" y="85.6">680R</text>
<text x="88" y="88.2">GND</text>
<text x="100.4" y="86">100n</text>
<text x="100.4" y="84.4">C1</text>
<text x="115.2" y="84.1">100n</text>
<text x="164.7" y="88.2">GND</text>
<text x="171.4" y="87">PC3-PC4</text>
<text x="184.6" y="88.3">R1</text>
<text x="191.1" y="88.3">R2</text>
<text x="197.6" y="88.3">R3</text>
<text x="204" y="88.3">R4</text>
<text x="210.5" y="88.3">R5</text>
<text x="217" y="88.3">R6</text>
<text x="34.3" y="92.9">PWR</text>
<text x="35.4" y="94.8">LED</text>
<text x="85.1" y="94.7">IC2</text>
<text x="95" y="94.3">+5V</text>
<text x="103.6" y="95.9">+5</text>
<text x="103.7" y="91.4">GND</text>
<text x="106" y="95.9">V</text>
<text x="112.3" y="93.6">GND</text>
<text x="184.9" y="90.1">750R</text>
<text x="191.5" y="90.1">500K</text>
<text x="197.9" y="90.1">750R</text>
<text x="204.5" y="90.1">500K</text>
<text x="210.8" y="90.1">750R</text>
<text x="216.9" y="90.1">500K</text>
<text x="239.4" y="90.1">UART</text>
<text x="30" y="101.7">GND</text>
<text x="85.1" y="96.3">7805L</text>
<text x="99.8" y="101.9">C5</text>
<text x="219.7" y="99">GND</text>
<text x="43.5" y="105.6">+5V</text>
<text x="67.3" y="104">10K</text>
<text x="67.5" y="102.3">R12</text>
<text x="99.8" y="103.5">100n</text>
<text x="122.3" y="107.6">GND</text>
<text x="226.9" y="106.2">+5V</text>
<text x="234.5" y="105.9">+5V</text>
<text x="85.6" y="111.7">GND</text>
<text x="94.8" y="111.9">GND</text>
<text x="32.6" y="118.1">VCC-GND GND</text>
<text x="60.1" y="115.9">D2</text>
<text x="60.4" y="117.5">5V1</text>
<text x="75.6" y="117.2">3K3</text>
<text x="75.6" y="115.5">R21</text>
<text x="82" y="118.7">GND</text>
<text x="109.2" y="116.3">PB6-PB7</text>
<text x="120.1" y="119.2">GND</text>
<text x="223.8" y="119.5" transform="rotate(-90 223.8 119.5)">R11</text>
<text x="225.6" y="119.5" transform="rotate(-90 225.6 119.5)">10K</text>
<text x="54" y="122">R7</text>
<text x="54.4" y="123.6">27k</text>
<text x="63.7" y="125.7">GND</text>
<text x="71.8" y="125.7">GND</text>
<text x="94" y="124.6">GND</text>
<text x="130.1" y="124.9">IC1</text>
<text x="226.7" y="126">GND</text>
<text x="54.2" y="134.2">LED1</text>
<text x="54.3" y="136.6">LED</text>
<text x="77.2" y="132.3">TEST-SWITCH</text>
<text x="160" y="136.9">+5</text>
<text x="162.4" y="136.9">V</text>
<text x="262.2" y="135.9" transform="rotate(-90 262.2 135.9)">LCDHD44870</text>
<text x="40.8" y="141.7">27K</text>
<text x="40.8" y="140.1">R8</text>
<text x="53.5" y="142.7">Q1</text>
<text x="142.3" y="138.6">ISP</text>
<text x="218.3" y="139.6">+5V</text>
<text x="25.1" y="149.2">R9</text>
<text x="40.5" y="149.9">C2</text>
<text x="53.5" y="144.3">BC547</text>
<text x="70.2" y="149.7">BC547</text>
<text x="70.2" y="148.1">Q2</text>
<text x="229.7" y="144.3">GND</text>
<text x="25.3" y="150.8">100K</text>
<text x="40.2" y="151.5">100nF</text>
<text x="159.8" y="151.6">GND</text>
<text x="28.7" y="159.1">GND</text>
<text x="35.1" y="159.1">GND</text>
<text x="50.3" y="159.1">GND</text>
<text x="67.5" y="158.9">GND</text>
<text x="227" y="160.5">150R</text>
<text x="227.1" y="158.4">R15</text>
<text x="262.2" y="156.4" transform="rotate(-90 262.2 156.4)">TUXGR_16X2_R2</text>
<text x="238.1" y="163.7">GND</text>
</g>
<g font-size="2.4" fill="#008000">
<text x="17.1" y="57.4">+9V</text>
<text x="17.3" y="59.9">GND</text>
<text x="146.6" y="56.1">Battery Monitor</text>
<text x="186.8" y="68.8">Precision Resistors</text>
<text x="177.6" y="79">PC3</text>
<text x="177.6" y="81.5">PC4</text>
<text x="177.6" y="83.6">GND</text>
<text x="232.1" y="88.7">GND</text>
<text x="232.1" y="90.9">RXD</text>
<text x="232.1" y="92.8">TXD</text>
<text x="107.5" y="107.4">PB7</text>
<text x="31.4" y="111.4">+5V</text>
<text x="31.4" y="113.6">GND</text>
<text x="53" y="113">protection zen</text>
<text x="66.3" y="113">er</text>
<text x="107.5" y="109.8">PB6</text>
<text x="107.5" y="112.2">GND</text>
<text x="84.8" y="128.4">a wire loop.</text>
<text x="85.1" y="126.5">Not a header</text>
<text x="137.7" y="155.4">1 - MISO</text>
<text x="147.4" y="152.4">ISP</text>
<text x="150.6" y="155.4">2 - VCC</text>
<text x="137.7" y="157.5">3 - SCK</text>
<text x="137.7" y="159.7">5 - RST</text>
<text x="150.6" y="157.5">4 - MOSI</text>
<text x="150.6" y="159.7">6 - GND</text>
<text x="206.2" y="163.5">Install R15 for backlight</text>
</g>
<g font-size="2" fill="#808080">
<text x="24.7" y="56.9">1</text>
<text x="24.7" y="59">2</text>
<text x="127.1" y="70.6">1</text>
<text x="132.1" y="71.6">PC6(/RESET)</text>
<text x="150.9" y="71.6">PC0(ADC0)</text>
<text x="164.5" y="70.6">23</text>
<text x="227.5" y="66.3">1</text>
<text x="227.5" y="68.5">2</text>
<text x="227.5" y="70.6">3</text>
<text x="126.1" y="74.9">22</text>
<text x="126.1" y="77.1">21</text>
<text x="132.1" y="75.9">GND</text>
<text x="150.9" y="75.9">PC2(ADC2)</text>
<text x="150.9" y="73.7">PC1(ADC1)</text>
<text x="164.5" y="77.1">26</text>
<text x="164.5" y="74.9">25</text>
<text x="164.5" y="72.8">24</text>
<text x="126.1" y="79.3">20</text>
<text x="132.1" y="78.1">AREF</text>
<text x="132.1" y="80.2">AVCC</text>
<text x="146.7" y="80.2">PC4(ADC4/SDA)</text>
<text x="146.9" y="82.4">PC5(ADC5/SCL)</text>
<text x="150.9" y="78.1">PC3(ADC3)</text>
<text x="164.5" y="81.4">28</text>
<text x="164.5" y="79.3">27</text>
<text x="173" y="82.5">1</text>
<text x="173" y="80.3">2</text>
<text x="173" y="78.2">3</text>
<text x="127.1" y="85.7">9</text>
<text x="132.1" y="86.7">PB6(XTAL1/TOSC1)</text>
<text x="227.5" y="87.9">1</text>
<text x="126.1" y="90.1">10</text>
<text x="132.1" y="91">PB7(XTAL2/TOSC2)</text>
<text x="151.8" y="95.3">PD2(INT0)</text>
<text x="151.9" y="91">PD0(RXD)</text>
<text x="152.1" y="93.2">PD1(TXD)</text>
<text x="164.5" y="94.4">4</text>
<text x="164.5" y="92.2">3</text>
<text x="164.5" y="90.1">2</text>
<text x="227.5" y="90.1">2</text>
<text x="227.5" y="92.2">3</text>
<text x="84" y="99.5">IN</text>
<text x="88.3" y="99.5">OUT</text>
<text x="127.1" y="96.5">8</text>
<text x="127.1" y="100.8">7</text>
<text x="132.1" y="97.5">GND</text>
<text x="132.1" y="101.8">VCC</text>
<text x="149.4" y="99.6">PD4(XCK/T0)</text>
<text x="151.8" y="97.5">PD3(INT1)</text>
<text x="153.6" y="101.8">PD5(T1)</text>
<text x="164.5" y="100.8">11</text>
<text x="164.5" y="98.7">6</text>
<text x="164.5" y="96.5">5</text>
<text x="86" y="102.7">GND</text>
<text x="114.8" y="106.8">1</text>
<text x="151.7" y="106.1">PD7(AIN1)</text>
<text x="151.7" y="103.9">PD6(AIN0)</text>
<text x="164.5" y="105.2">13</text>
<text x="164.5" y="103">12</text>
<text x="38.7" y="110.3">1</text>
<text x="38.7" y="112.4">2</text>
<text x="114.8" y="108.9">2</text>
<text x="114.8" y="111.1">3</text>
<text x="150.9" y="112.6">PB1(OC1A)</text>
<text x="152.8" y="110.4">PB0(ICP)</text>
<text x="164.5" y="113.8">16</text>
<text x="164.5" y="111.6">15</text>
<text x="164.5" y="109.5">14</text>
<text x="228.6" y="113.8" transform="rotate(-90 228.6 113.8)">E</text>
<text x="91.6" y="116.8">1</text>
<text x="91.6" y="118.9">2</text>
<text x="147" y="116.9">PB3(MOSI/OC2)</text>
<text x="148" y="114.7">PB2(SS/OC1B)</text>
<text x="151.2" y="119.1">PB4(MISO)</text>
<text x="164.5" y="118.1">18</text>
<text x="164.5" y="116">17</text>
<text x="228.6" y="119.9" transform="rotate(-90 228.6 119.9)">A</text>
<text x="231.3" y="116">S</text>
<text x="152.1" y="121.2">PB5(SCK)</text>
<text x="164.5" y="120.3">19</text>
<text x="241.1" y="124.6">1</text>
<text x="244.4" y="125.5">GND</text>
<text x="72.1" y="130">2</text>
<text x="241.1" y="126.7">2</text>
<text x="241.1" y="128.9">3</text>
<text x="241.1" y="131.1">4</text>
<text x="244.4" y="127.7">VCC</text>
<text x="244.4" y="129.8">CONTR</text>
<text x="72.1" y="132.1">1</text>
<text x="241.1" y="133.2">5</text>
<text x="241.1" y="135.4">6</text>
<text x="241.1" y="137.5">7</text>
<text x="244.4" y="132">RS</text>
<text x="244.4" y="134.2">R/W</text>
<text x="244.4" y="136.3">E</text>
<text x="144.7" y="141">1</text>
<text x="144.7" y="143.2">3</text>
<text x="151.8" y="141">2</text>
<text x="151.8" y="143.2">4</text>
<text x="241.1" y="139.7">8</text>
<text x="241.1" y="141.8">9</text>
<text x="244.4" y="138.5">D0</text>
<text x="244.4" y="140.6">D1</text>
<text x="244.4" y="142.8">D2</text>
<text x="144.7" y="145.4">5</text>
<text x="151.8" y="145.4">6</text>
<text x="240" y="144">10</text>
<text x="240" y="148.3">12</text>
<text x="240.2" y="146.2">11</text>
<text x="244.4" y="145">D3</text>
<text x="244.4" y="147.1">D4</text>
<text x="244.4" y="149.3">D5</text>
<text x="240" y="150.5">13</text>
<text x="240" y="152.6">14</text>
<text x="240" y="154.8">15</text>
<text x="244.4" y="151.4">D6</text>
<text x="244.4" y="153.6">D7</text>
<text x="244.4" y="155.7">NC</text>
<text x="240" y="157">16</text>
<text x="244.4" y="157.9">NC</text>
</g>
<text font-size="2" fill="#800000" x="259.2" y="147.4" transform="rotate(-90 259.2 147.4)">LCD DISPLAY 16x2</text>
</svg>
